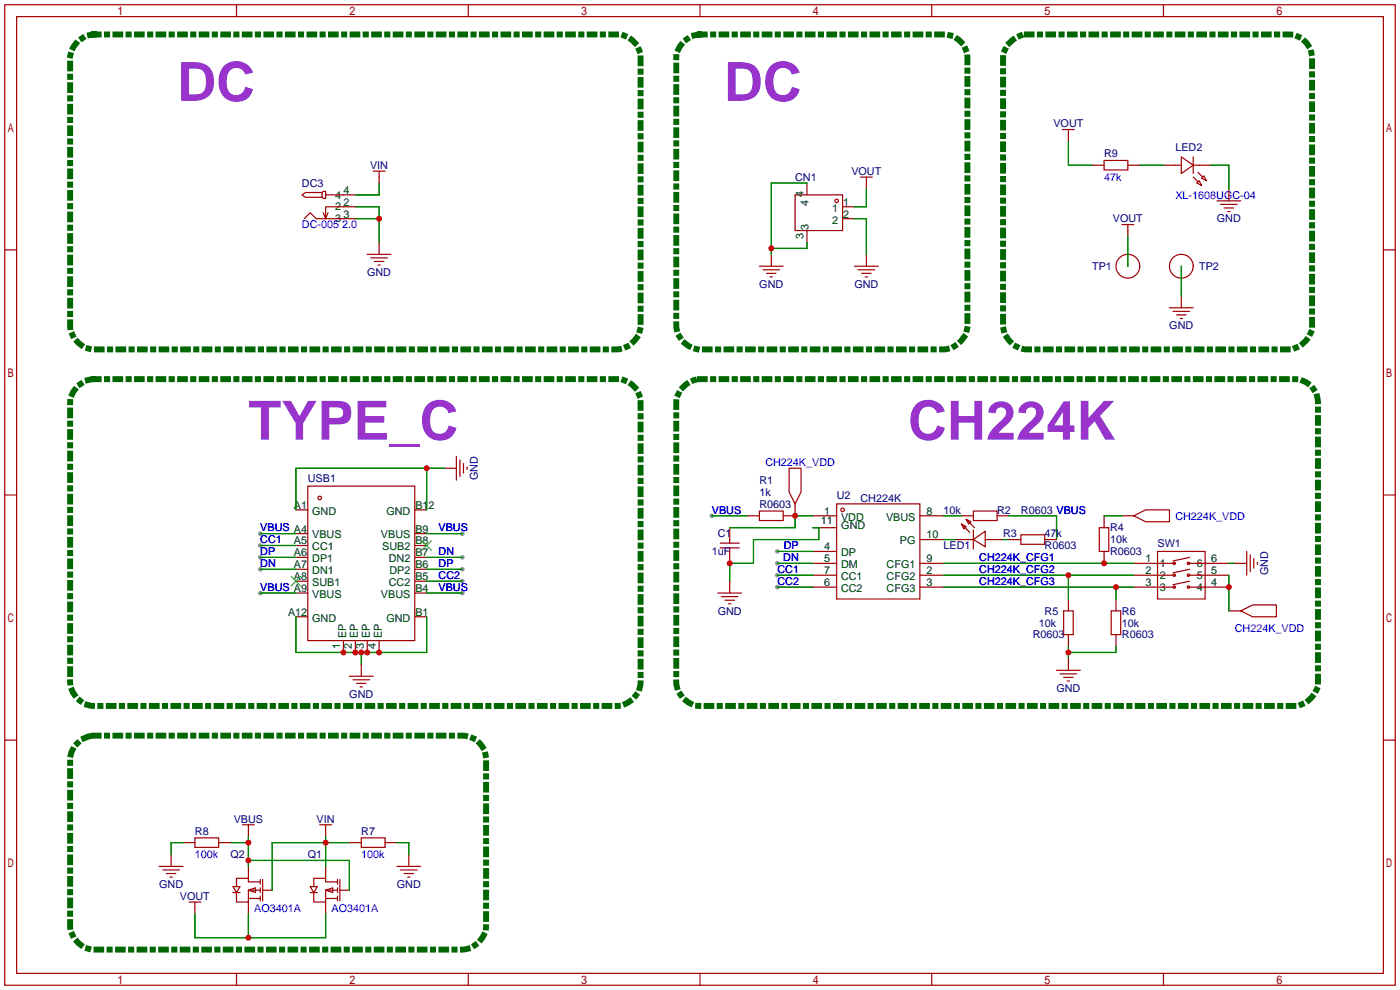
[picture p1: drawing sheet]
<svg xmlns="http://www.w3.org/2000/svg" width="299mm" height="212mm" viewBox="0 0 299 212" stroke-linecap="round" stroke-linejoin="round" font-family="sans-serif">
<g fill="#999">
<circle cx="152.1" cy="110.2" r=".51"/>
<circle cx="166.1" cy="122.9" r=".51"/>
<circle cx="166.1" cy="125.5" r=".51"/>
<circle cx="166.1" cy="120.4" r=".51"/>
<circle cx="166.1" cy="117.9" r=".51"/>
<circle cx="98.8" cy="119.1" r=".51"/>
<circle cx="55.6" cy="121.7" r=".51"/>
<circle cx="98.8" cy="121.7" r=".51"/>
<circle cx="55.6" cy="119.1" r=".51"/>
<circle cx="98.8" cy="124.2" r=".51"/>
<circle cx="55.6" cy="116.6" r=".51"/>
<circle cx="55.6" cy="126.7" r=".51"/>
<circle cx="98.8" cy="126.7" r=".51"/>
<circle cx="98.8" cy="114" r=".51"/>
<circle cx="55.6" cy="114" r=".51"/>
</g>
<g fill="none" stroke="#a10000" stroke-width=".25">
<path d="M1 1h297.2v209.6h-297.2zM3.6 3.6h292.1v204.4h-292.1zM50.5 1v2.6M100.1 1v2.6M149.6 1v2.6M199.1 1v2.6M248.7 1v2.6M79.8 36.6h2.5M81 36.6v2.5M172.5 39.1v2.6M183.9 37.8h2.5M185.2 37.8v2.6"/>
<path d="M227.1 27.7h2.5M228.3 27.7v2.5M233.4 35.3h2.6M236 34.3h5v2h-5zM241 35.3h2.6M248.7 35.3h3.8M252.5 33.5l2.5 1.8-2.5 1.8zM255 37.8l1 1.1M255 35.3h3.8M255 33.5v3.6M255.8 39.1l.5-.5 .5 1zM256 36.8l1 1"/>
<path d="M256.8 38.1l.5-.5 .5 1zM1 53.4h2.6M64.5 41.7l.8-.6h3.5v1.1h-3.5zM65 46.7l1.3-1.2 1.3 1.2h8.3M68.8 41.1l.3-.2h.5v1.5h-.5l-.3-.2M69.6 41.7h6.3M70.1 45.5l-.5 1.2M75.9 44.2h-6.3v2.5l-.5-1.2M78.5 54.4h5.1M79.2 55.1h3.6M80 55.9h2M80.8 56.6h.5"/>
<path d="M81 51.8v2.6M162.3 56.9h5.1M163.1 57.7h3.5M163.8 58.4h2.1M164.6 59.2h.5M164.8 54.4v2.5M169.9 41.7h10.2v7.6h-10.2zM172.5 49.3v2.5M180.1 44.2h2.5M180.1 46.7h2.5M182.6 56.9h5.1M183.4 57.7h3.5"/>
<path d="M184.1 58.4h2.1M184.9 59.2h.5M185.2 54.4v2.5M239.8 48h2.5M241 48v2.5M241 56.9h.1M252.5 56.9h.1M260.1 42.9h5.1M260.9 43.7h3.5M261.6 44.4h2.1M262.4 45.2h.5M262.6 40.4v2.5"/>
<path d="M295.7 53.4h2.5M249.9 65.8h5.1M250.7 66.5h3.6M251.5 67.3h2M252.2 68.1h.5M252.5 63.2v2.6M97.5 97.5v5.1M98.3 98.3v3.6M99.1 99.1v2M99.8 99.8v.5M1 105.8h2.6M63.2 119.1h2.6"/>
<path d="M63.2 116.6h2.6M63.2 114h2.6M63.2 109h2.6M65.8 103.9h22.8v33h-22.8zM88.6 119.1h2.6M88.6 116.6h2.6M88.6 114h2.6M88.6 109h2.6M95 100.1h2.5M153.9 117.1h4.1M153.9 116.1h4.1M156 112.8v3.3"/>
<path d="M156 117.1v3.3M159.8 110.2h2.5M162.3 109.2h5.1v2.1h-5.1zM168.7 100.1h2.5v5.1l-1.3 2.5-1.2-2.5zM169.9 107.7v2.5h-2.5M173.7 110.2h5.1M173.7 117.9h5.1M173.7 112.8h5.1M178.8 107.7h17.8v20.3h-17.8zM196.6 110.2h5.1M196.6 115.3h5.1M204.2 115.3h3.8"/>
<path d="M205.5 112l1 .5-.5 .5zM205.5 110.2h2.5M205.5 112l1.8 1.8M206.5 111l1 .5-.5 .5zM206.5 111l1.8 1.8M208 109.2h5.1v2.1h-5.1zM208 115.3l2.6-1.8v3.3zM208 113.3v4M210.6 115.3h3.8M213.1 110.2h2.5M215.6 115.3h2.6M218.2 114.3h5.1v2h-5.1z"/>
<path d="M223.3 115.3h2.5M234.9 112.8h2.1v5.1h-2.1zM236 110.2v2.6M236 117.9v2.5M239.8 110.2h2.5M242.3 110.2l2.6-1.2h5v2.5h-5zM247.4 117.9h10.2v10.1h-10.2zM254.3 119.1l-3.6 .8M266.4 117.9v5M267.2 118.6v3.6M268 119.4v2M295.7 105.8h2.5"/>
<path d="M63.2 131.8h2.6M63.2 126.7h2.6M63.2 124.2h2.6M63.2 121.7h2.6M73.4 136.9v2.5M75.9 136.9v2.5M78.5 136.9v2.5M81 136.9v2.5M88.6 131.8h2.6M88.6 126.7h2.6M88.6 124.2h2.6M88.6 121.7h2.6"/>
<path d="M153.4 126.7h5.1M154.2 127.5h3.5M154.9 128.3h2.1M155.7 129h.5M156 124.2v2.5M173.7 120.4h5.1M173.7 122.9h5.1M173.7 125.5h5.1M196.6 120.4h5.1M196.6 122.9h5.1M196.6 125.5h5.1M227.3 130.6h2.1v5h-2.1z"/>
<path d="M228.3 128v2.6M228.3 135.6v2.6M237.5 130.6h2v5h-2zM238.5 128v2.6M238.5 135.6v2.6M242.3 120.4h8.7M242.3 122.9h8.7M242.3 125.5h8.7M254 120.4h8.6M254 122.9h8.6M254 125.5h8.6M254.3 124.2l-3.6 .8"/>
<path d="M254.3 121.7l-3.6 .7M262.6 130.6h2.6M263.9 120.4h2.5M265.2 130.6l2.5-1.3h5.1v2.5h-5.1zM268.7 120.1v.5M1 158.2h2.6M74.7 144.5h5.1M75.4 145.3h3.6M76.2 146.1h2M77 146.8h.5M77.2 142v2.5M225.8 143.3h5.1"/>
<path d="M226.6 144h3.5M227.3 144.8h2.1M228.1 145.5h.5M228.3 140.7v2.6M295.7 158.2h2.5M41.7 179.1h5v2h-5zM51.8 176.3h2.6M53.1 176.3v2.5M68.3 176.3h2.6M69.6 176.3v2.5M77.2 179.1h5.1v2h-5.1zM34 185.2h5.1"/>
<path d="M34.8 185.9h3.6M35.6 186.7h2M36.3 187.5h.5M36.6 182.6v2.6M39.1 180.1h2.6M40.4 192.8h2.5M41.7 192.8v2.5M46.7 180.1h2.6M49.8 189.5h1.5l-.8 1.3zM49.8 190.8h1.5M50.5 190.8v2h2.6M53.1 190.2l1.5-.5v1.1z"/>
<path d="M53.1 192h2.5M53.1 185.2v2.5M53.1 192.8v2.5M55.6 188.5h-2.5v-.8h-2.6v1.8M55.6 190.2h-2.5v2.6M55.6 188v1M55.6 189.7v1.1M55.6 191.5v1M56.1 190.2h2.1M56.1 188v4.5M66.3 189.5h1.5l-.7 1.3zM66.3 190.8h1.5"/>
<path d="M67.1 190.8v2h2.5M69.6 190.2l1.5-.5v1.1zM69.6 185.2v2.5M69.6 192.8v2.5M69.6 192h2.5M72.1 188.5h-2.5v-.8h-2.5v1.8M72.1 190.2h-2.5v2.6M72.1 188v1M72.1 189.7v1.1M72.1 191.5v1M72.6 190.2h2.1M72.6 188v4.5"/>
<path d="M74.7 180.1h2.5M82.3 180.1h2.5M84.8 185.2h5.1M85.6 185.9h3.6M86.4 186.7h2M87.1 187.5h.5M87.4 182.6v2.6M50.5 208v2.6M100.1 208v2.6M149.6 208v2.6M199.1 208v2.6M248.7 208v2.6"/>
<circle cx="178.8" cy="42.9" r=".38"/>
<circle cx="241" cy="56.9" r="2.54"/>
<circle cx="252.5" cy="56.9" r="2.54"/>
<circle cx="68.3" cy="106.4" r=".38"/>
<circle cx="180.1" cy="109" r=".38"/>
<circle cx="251" cy="120.4" r=".25"/>
<circle cx="251" cy="125.5" r=".25"/>
<circle cx="251" cy="122.9" r=".25"/>
<circle cx="254" cy="120.4" r=".25"/>
<circle cx="254" cy="125.5" r=".25"/>
<circle cx="254" cy="122.9" r=".25"/>
</g>
<path d="M90.2 115.6l2 2M92.2 115.6l-2 2M62.2 123.2l2.1 2M64.3 123.2l-2.1 2" fill="none" stroke="#3c3" stroke-width=".25"/>
<g fill="none" stroke="#008700" stroke-width=".25">
<path d="M81 39.1v2.6h-5.1M172.5 39.1h-7.7v15.3M228.3 30.2v5.1h5.1M243.6 35.3h5.1M258.8 35.3h3.8v5.1M75.9 44.2h5.1v7.6M75.9 46.7h5.1M172.5 51.8v1.3h-7.7M182.6 46.7h2.6v7.7M185.2 40.4v3.8h-2.6M241 50.5v6.4M252.5 56.9v6.3"/>
<path d="M55.6 119.1h7.6M55.6 116.6h7.6M55.6 114h7.6M91.2 100.1v8.9M91.2 119.1h7.6M91.2 114h7.6M95 100.1h-31.8v8.9M152.1 110.2h7.7M166.1 117.9h7.6M173.7 112.8h1.3v2.5h-14v5.1h-5v3.8M173.7 110.2h-3.8v2.6h-13.9M201.7 115.3h2.5"/>
<path d="M201.7 110.2h3.8M214.4 115.3h1.2M215.6 110.2h10.2v5.1M236 110.2h3.8M55.6 121.7h7.6M55.6 126.7h7.6M63.2 131.8v7.6h28v-7.6M77.2 139.4v2.6M91.2 121.7h7.6M91.2 124.2h7.6M91.2 126.7h7.6M166.1 120.4h7.6"/>
<path d="M166.1 122.9h7.6M166.1 125.5h7.6M201.7 120.4h40.6M201.7 122.9h40.6M201.7 125.5h40.6M228.3 122.9v5.1M228.3 138.2v2.5M238.5 138.2v1.2h-10.2M238.5 125.5v2.5M262.6 122.9v7.7M262.6 120.4h1.3M53.1 178.8v6.4"/>
<path d="M69.6 178.8v6.4M39.1 180.1h-2.5v2.5M41.7 195.3v5.1h27.9v-5.1M49.3 180.1h3.8M53.1 195.3v5.1M53.1 183.9h21.6v6.3M74.7 180.1h-16.5v10.1M84.8 180.1h2.6v2.5"/>
</g>
<path d="M20.1 7.4h111.7a5.1 5.1 0 0 1 5.1 5v57.2a5.4 5.4 0 0 1-5.1 5.1h-111.7a5.4 5.4 0 0 1-5.1-5.1v-57.2a5.4 5.4 0 0 1 5.1-5M149.6 7.4h52.1a5.1 5.1 0 0 1 5.1 5v57.2a5.4 5.4 0 0 1-5.1 5.1h-52.1a5.4 5.4 0 0 1-5.1-5.1v-57.2a5.4 5.4 0 0 1 5.1-5M219.5 7.4h55.8a5.1 5.1 0 0 1 5.1 5v57.2a5.4 5.4 0 0 1-5.1 5.1h-55.8a5.4 5.4 0 0 1-5.1-5.1v-57.2a5.4 5.4 0 0 1 5.1-5M20.1 81h111.7a5.1 5.1 0 0 1 5.1 5.1v59.7a5.4 5.4 0 0 1-5.1 5.1h-111.7a5.4 5.4 0 0 1-5.1-5.1v-59.7a5.4 5.4 0 0 1 5.1-5.1M149.6 81h127a5.1 5.1 0 0 1 5.1 5.1v59.7a5.4 5.4 0 0 1-5.1 5.1h-127a5.4 5.4 0 0 1-5.1-5.1v-59.7a5.4 5.4 0 0 1 5.1-5.1M20.1 157.2h78.7a5.1 5.1 0 0 1 5.1 5.1v35.6a5.4 5.4 0 0 1-5.1 5h-78.7a5.4 5.4 0 0 1-5.1-5v-35.6a5.4 5.4 0 0 1 5.1-5.1" fill="none" stroke="#060" stroke-width="1.3" stroke-dasharray="1 1.8 0 1.8"/>
<g fill="#c00">
<circle cx="262.6" cy="125.5" r=".63"/>
<circle cx="77.2" cy="139.4" r=".63"/>
<circle cx="75.9" cy="139.4" r=".63"/>
<circle cx="73.4" cy="139.4" r=".63"/>
<circle cx="78.5" cy="139.4" r=".63"/>
<circle cx="81" cy="139.4" r=".63"/>
<circle cx="156" cy="120.4" r=".63"/>
<circle cx="169.9" cy="110.2" r=".63"/>
<circle cx="228.3" cy="139.4" r=".63"/>
<circle cx="228.3" cy="122.9" r=".63"/>
<circle cx="236" cy="120.4" r=".63"/>
<circle cx="164.8" cy="53.1" r=".63"/>
<circle cx="81" cy="46.7" r=".63"/>
<circle cx="91.2" cy="100.1" r=".63"/>
<circle cx="238.5" cy="125.5" r=".63"/>
<circle cx="53.1" cy="200.4" r=".63"/>
<circle cx="69.6" cy="180.1" r=".63"/>
<circle cx="53.1" cy="180.1" r=".63"/>
<circle cx="53.1" cy="183.9" r=".63"/>
</g>
<g font-size="11.5" fill="#93c">
<text x="37.8" y="21.6">DC</text>
<text x="154.7" y="21.6">DC</text>
<text x="53.1" y="94">TYPE_C</text>
<text x="194.1" y="94">CH224K</text>
</g>
<g font-size="2.3" fill="#000080">
<text x="225.1" y="27.2">VOUT</text>
<text x="236" y="33.6">R9</text>
<text x="251.2" y="32.3">LED2</text>
<text x="64.5" y="39.9">DC3</text>
<text x="79.1" y="36.1">VIN</text>
<text x="169.9" y="38.7">CN1</text>
<text x="182" y="37.4">VOUT</text>
<text x="237.8" y="47.5">VOUT</text>
<text x="260.1" y="47.5">GND</text>
<text x="78.5" y="59">GND</text>
<text x="233.4" y="57.7">TP1</text>
<text x="256.3" y="57.7">TP2</text>
<text x="162.3" y="61.5">GND</text>
<text x="182.6" y="61.5">GND</text>
<text x="249.9" y="70.4">GND</text>
<text x="65.8" y="102.9">USB1</text>
<text x="102.2" y="102.6" transform="rotate(-90 102.2 102.6)">GND</text>
<text x="162.3" y="103.4">R1</text>
<text x="162.3" y="106">1k</text>
<text x="178.8" y="106.7">U2</text>
<text x="183.9" y="107.2">CH224K</text>
<text x="162.3" y="108.5">R0603</text>
<text x="201.7" y="109.8">10k</text>
<text x="213.1" y="109.8">R2</text>
<text x="218.2" y="109.8">R0603 VBUS</text>
<text x="237.2" y="113.6">R4</text>
<text x="152.1" y="118.7">1uF</text>
<text x="153.4" y="114.9">C1</text>
<text x="201.7" y="117.4">LED1</text>
<text x="214.4" y="114.9">R3</text>
<text x="223.3" y="117.4">R0603</text>
<text x="223.3" y="114.9">47k</text>
<text x="237.2" y="118.7">R0603</text>
<text x="237.2" y="116.1">10k</text>
<text x="247.4" y="116.9">SW1</text>
<text x="271.1" y="123" transform="rotate(-90 271.1 123)">GND</text>
<text x="153.4" y="131.4">GND</text>
<text x="223.3" y="131.4">R5</text>
<text x="239.8" y="131.4">R6</text>
<text x="220.7" y="136.4">R0603</text>
<text x="222" y="133.9">10k</text>
<text x="239.8" y="136.4">R0603</text>
<text x="239.8" y="133.9">10k</text>
<text x="74.7" y="149.1">GND</text>
<text x="225.8" y="147.9">GND</text>
<text x="41.7" y="178.4">R8</text>
<text x="49.9" y="175.8">VBUS</text>
<text x="67.7" y="175.8">VIN</text>
<text x="77.2" y="178.4">R7</text>
<text x="49.3" y="183.4">Q2</text>
<text x="65.8" y="183.4">Q1</text>
<text x="34" y="189.8">GND</text>
<text x="84.8" y="189.8">GND</text>
<text x="38.4" y="192.3">VOUT</text>
</g>
<g font-size="2.3">
<text x="73.4" y="41.4">4</text>
<text x="71.6" y="47.5">3</text>
<text x="71.6" y="42.4">4</text>
<text x="71.6" y="45">2</text>
<text x="73.4" y="46.5">3</text>
<text x="73.4" y="44">2</text>
<text x="171.7" y="42.1" transform="rotate(-90 171.7 42.1)">4</text>
<text x="172.8" y="43.9" transform="rotate(-90 172.8 43.9)">4</text>
<text x="177.9" y="45.2">1</text>
<text x="177.9" y="47.8">2</text>
<text x="180.2" y="44">1</text>
<text x="180.2" y="46.5">2</text>
<text x="171.7" y="51" transform="rotate(-90 171.7 51)">3</text>
<text x="172.8" y="49.3" transform="rotate(-90 172.8 49.3)">3</text>
<text x="62.8" y="108.7">A1</text>
<text x="66.7" y="110">GND</text>
<text x="82.6" y="110">GND</text>
<text x="88.8" y="108.7">B12</text>
<text x="88.8" y="113.8">B9</text>
<text x="175.5" y="112.1">11</text>
<text x="176.1" y="110">1</text>
<text x="179.8" y="111.3">VDD</text>
<text x="179.8" y="113.1">GND</text>
<text x="189.4" y="111.3">VBUS</text>
<text x="198" y="110">8</text>
<text x="62.8" y="118.9">A6</text>
<text x="62.8" y="116.4">A5</text>
<text x="66.7" y="117.6">CC1</text>
<text x="66.7" y="115.1">VBUS</text>
<text x="81.4" y="115.1">VBUS</text>
<text x="81.7" y="117.6">SUB2</text>
<text x="88.8" y="116.4">B8</text>
<text x="88.8" y="118.9">B7</text>
<text x="176.1" y="117.6">4</text>
<text x="179.8" y="118.9">DP</text>
<text x="192.3" y="116.4">PG</text>
<text x="198" y="115.1">10</text>
<text x="62.8" y="124">A8</text>
<text x="62.8" y="121.4">A7</text>
<text x="66.7" y="125.2">SUB1</text>
<text x="66.7" y="122.7">DN1</text>
<text x="66.7" y="120.2">DP1</text>
<text x="83.1" y="120.2">DN2</text>
<text x="83.1" y="125.2">CC2</text>
<text x="83.2" y="122.7">DP2</text>
<text x="88.8" y="121.4">B6</text>
<text x="88.8" y="124">B5</text>
<text x="176.1" y="120.2">5</text>
<text x="176.1" y="125.2">6</text>
<text x="176.1" y="122.7">7</text>
<text x="179.8" y="121.4">DM</text>
<text x="179.8" y="124">CC1</text>
<text x="189.5" y="124">CFG2</text>
<text x="189.5" y="121.4">CFG1</text>
<text x="198" y="122.7">2</text>
<text x="198" y="125.2">3</text>
<text x="198" y="120.2">9</text>
<text x="244.8" y="120.2">1</text>
<text x="244.8" y="122.7">2</text>
<text x="244.8" y="125.2">3</text>
<text x="247.9" y="121.2">1</text>
<text x="247.9" y="123.7">2</text>
<text x="255.8" y="123.7">5</text>
<text x="255.8" y="121.2">6</text>
<text x="258.8" y="125.2">4</text>
<text x="258.8" y="122.7">5</text>
<text x="258.8" y="120.2">6</text>
<text x="61.6" y="131.6">A12</text>
<text x="66.7" y="127.8">VBUS</text>
<text x="81.4" y="127.8">VBUS</text>
<text x="88.8" y="126.5">B4</text>
<text x="88.8" y="131.6">B1</text>
<text x="179.8" y="126.5">CC2</text>
<text x="189.5" y="126.5">CFG3</text>
<text x="247.9" y="126.3">3</text>
<text x="255.8" y="126.3">4</text>
<text x="66.7" y="132.9">GND</text>
<text x="74" y="136.5" transform="rotate(-90 74 136.5)">EP</text>
<text x="76.5" y="136.5" transform="rotate(-90 76.5 136.5)">EP</text>
<text x="79" y="136.5" transform="rotate(-90 79 136.5)">EP</text>
<text x="81.6" y="136.5" transform="rotate(-90 81.6 136.5)">EP</text>
<text x="82.6" y="132.9">GND</text>
<text x="72.7" y="138.8" transform="rotate(-90 72.7 138.8)">1</text>
<text x="75.2" y="138.8" transform="rotate(-90 75.2 138.8)">2</text>
<text x="77.8" y="138.8" transform="rotate(-90 77.8 138.8)">3</text>
<text x="80.3" y="138.8" transform="rotate(-90 80.3 138.8)">4</text>
</g>
<g font-size="2.3" fill="#00f">
<text x="236" y="38.7">47k</text>
<text x="251.2" y="42.5">XL-1608UGC-04</text>
<text x="64.5" y="48.8">DC-005 2.0</text>
<text x="163.6" y="99.6">CH224K_VDD</text>
<text x="55.6" y="113.6">VBUS A4</text>
<text x="93.7" y="113.6">VBUS</text>
<text x="152.1" y="109.8">VBUS</text>
<text x="251.2" y="111">CH224K_VDD</text>
<text x="55.6" y="118.7">DP</text>
<text x="55.6" y="116.1">CC1</text>
<text x="93.7" y="118.7">DN</text>
<text x="167.4" y="119.9">DN</text>
<text x="167.5" y="117.4">DP</text>
<text x="209.3" y="119.9">CH224K_CFG1</text>
<text x="55.6" y="121.2">DN</text>
<text x="93.7" y="121.2">DP</text>
<text x="93.7" y="123.7">CC2</text>
<text x="166.2" y="122.5">CC1</text>
<text x="166.2" y="125">CC2</text>
<text x="209.3" y="122.5">CH224K_CFG2</text>
<text x="209.3" y="125">CH224K_CFG3</text>
<text x="55.6" y="126.3">VBUS A9</text>
<text x="93.7" y="126.3">VBUS</text>
<text x="263.9" y="135.2">CH224K_VDD</text>
<text x="41.7" y="183.4">100k</text>
<text x="77.2" y="183.4">100k</text>
<text x="54.4" y="194.9">AO3401A</text>
<text x="70.9" y="194.9">AO3401A</text>
</g>
</svg>
